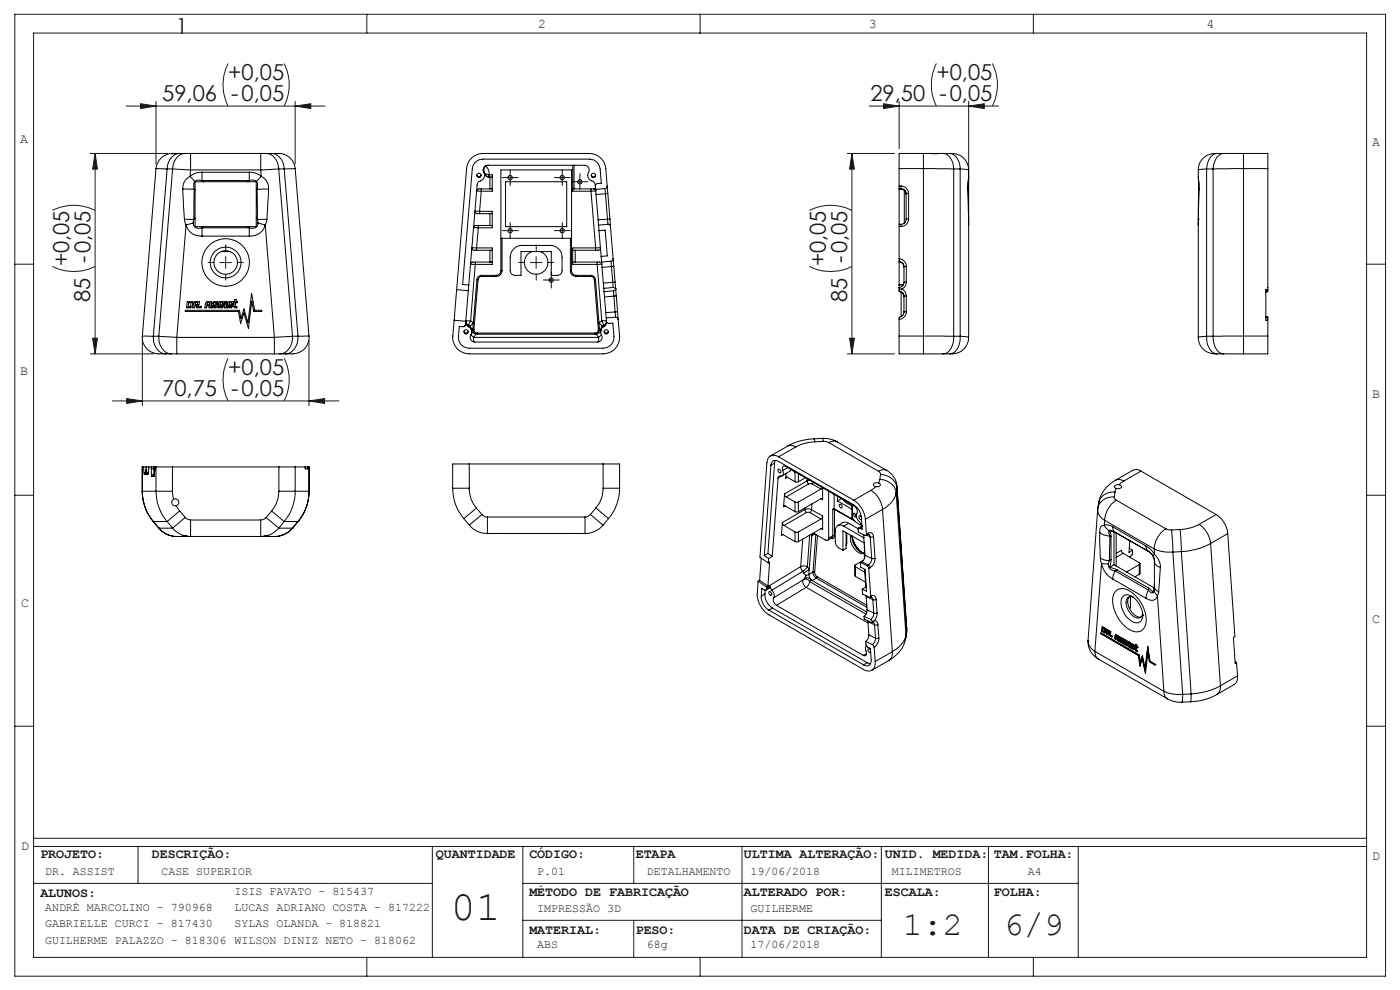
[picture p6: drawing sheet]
<svg xmlns="http://www.w3.org/2000/svg" width="297mm" height="210mm" viewBox="0 0 297 210" stroke-linecap="round" stroke-linejoin="round" font-family="sans-serif">
<g fill="none" stroke="#191924" stroke-width=".21">
<path d="M3.1 3h290.8v204.1h-290.8zM7.1 7h282.8v196.1h-282.8zM48.4 13.5a9.9 9.9 0 0 0 0 9M60.3 13.5a10.2 10.2 0 0 1 0 9M77.8 3v4M148.5 3v4M198.6 13.5a10.2 10.2 0 0 0 0 9M210.5 13.5a10.2 10.2 0 0 1 0 9M219.2 3v4M19.2 32.6h16.4M20.2 32.6l.5 3.3h-1.1zM20.2 32.6v42.5"/>
<path d="M26.7 22.5h42.3M29.8 22l3.3 .5-3.3 .5zM33.1 21.5v13.3M62.6 22.5l3.3-.5v1zM62.6 21.5v13.3M107 37.7h2.5M108.2 36.4v2.5M118 37.7h2.5M119.3 36.4v2.5M121.8 38.6h2.4M123 37.3v2.5M179.7 32.6h10.1"/>
<path d="M180.7 32.6l.6 3.3h-1.1zM180.7 32.6v42.5M184.4 22.5h27.4M187.4 22l3.3 .5-3.3 .5zM190.7 21.5v10.1M205.5 22.5l3.3-.5v1zM205.5 21.5v25.2M3.1 56h4M11.1 56.5a9.9 9.9 0 0 0 9.1 0M11.1 44.6a10.2 10.2 0 0 1 9.1 0M46.6 55.7h2.5M47.9 54.4v2.5"/>
<path d="M107 48.9h2.5M108.2 47.7v2.5M112.5 55.7h2.5M113.7 54.4v2.5M115.7 59.4h2.5M116.9 58.2v2.5M118 48.9h2.5M119.3 47.7v2.5M171.7 56.5a9.9 9.9 0 0 0 9 0M171.7 44.6a10.2 10.2 0 0 1 9 0M289.9 56h4M19.2 75.1h13.5"/>
<path d="M19.6 71.7h1.1l-.5 3.4zM30.2 72.3v13.8M48.4 76a9.9 9.9 0 0 0 0 9M60.3 76a10.2 10.2 0 0 1 0 9M65.5 72.3v13.8M179.7 75.1h10.1M180.2 71.7h1.1l-.6 3.4zM23.8 85h48.1M26.9 84.6l3.3 .4-3.3 .6zM65.5 85l3.4-.4v1zM3.1 105h4M289.9 105h4"/>
<path d="M3.1 154h4M289.9 154h4M7.1 179.6h282.8M7.1 177.8h282.8M29.3 179.6v7.8M91.7 179.6v23.5M110.9 179.6v23.5M134.4 179.6v7.8M157.4 179.6v23.5M187 179.6v23.5M209.7 179.6v23.5M228.7 179.6v23.5"/>
<path d="M7.1 187.4h84.6M110.9 187.4h117.8M110.9 195.2h76.1M134.4 195.2v7.9M77.8 203.1v4M148.5 203.1v4M219.2 203.1v4"/>
</g>
<g fill="none" stroke="#191924" stroke-width=".21" stroke-dasharray="15.2 1.3 1.3 1.3">
<path d="M107 37.7h-.5M108.2 36.4v-.4M108.2 38.9v.5M109.5 37.7h.4M118 37.7h-.4M119.3 36.4v-.4M119.3 38.9v.5M120.5 37.7h.5M121.8 38.5h-.5M123 37.3v-.5M123 39.8v.4M124.3 38.5h.4"/>
<path d="M45.4 55.7h-1.3M47.9 53.2v-1.3M47.9 58.2v1.2M50.4 55.7h1.2M107 48.9h-.5M108.2 47.7v-.5M108.2 50.2v.4M109.5 48.9h.4M111.3 55.7h-1.3M113.8 53.2v-1.3M113.8 58.2v1.2M115.7 59.4h-.4"/>
<path d="M116.3 55.7h1.2M117 58.1v-.4M118 48.9h-.4M118.2 59.4h.5M119.3 47.7v-.5M119.3 50.2v.4M120.5 48.9h.5M117 60.6v.5"/>
</g>
<g fill="#191924">
<path d="M62.6 22.5l3.3-.5v1zM29.8 22l3.3 .5-3.3 .5z"/>
<path d="M26.9 84.6l3.3 .4-3.3 .6zM65.5 85l3.4-.4v1z"/>
<path d="M187.4 22l3.3 .5-3.3 .5zM205.5 22.5l3.3-.5v1z"/>
<path d="M180.2 71.7h1.1l-.6 3.4zM180.7 32.6l.6 3.3h-1.1z"/>
<path d="M20.2 32.6l.5 3.3h-1.1zM19.6 71.7h1.1l-.5 3.4z"/>
</g>
<g fill="none" stroke="#000" stroke-width=".21">
<path d="M33.1 35.8h2.4M33.1 35.8l-2.9 35.5M35.5 35.8h1.1M35.5 35.8l-3 35.5M36.6 35.8l3.8 .2M36.6 35.8l-2.9 35.5M36.8 32.6a3.6 3.6 0 0 0-3.7 3.2M36.8 32.6h-.4h1M36.8 32.6h.6M37.4 32.6h.7M38.1 32.6a3.1 3.1 0 0 0-2.6 3.2M38.1 32.6h1.2"/>
<path d="M39.3 32.6a3.1 3.1 0 0 0-2.7 3.2M39.3 32.6h1.1M40.3 37.4l-.2 .2a2.68 2.68 0 0 0-1.3 2.5M40.3 37.4l1 1.1M40.4 32.6v3.4M40.4 36l-.1 1.4M40.4 36h14.9M40.4 32.6h14.9M41.3 38.5l-.2 .8 .1 .8M42.9 36.5l-1.3 .2-1.3 .7M42.9 36.5v1.8M42.9 38.3l-.8-.1-.8 .3"/>
<path d="M42.9 36.5h10M42.9 38.3h10M42.9 38.3l.2 .3M43.1 38.6h-1.7v1.7M43.1 38.6h9.5M52.6 38.6h1.8v1.7M52.9 36.5l1.2 .2 1.3 .7M52.9 36.5v1.8M52.9 38.3l.8-.1 .7 .3M52.9 38.3l-.3 .3M54.4 38.5l.2 .5-.1 1.1M55.3 32.6v3.4"/>
<path d="M55.3 32.6h1.1M55.3 36l.1 1.4M55.4 37.4l.7 .5a2.67 2.67 0 0 1 .9 2.2M55.4 37.4l-1 1.1M56.4 32.6a3.1 3.1 0 0 1 2.7 3.2M56.4 32.6h1.2M57.6 32.6a3.1 3.1 0 0 1 2.7 3.2M57.6 32.6a5.6 5.6 0 0 1 3.9 .9l.9 1.2 .2 1.1M59.1 35.8l-3.8 .2M59.1 35.8l3 35.5M59.1 35.8h1.2M60.3 35.8l2.9 35.5"/>
<path d="M62.6 35.8h-2.3M62.6 35.8l2.9 35.5M101.1 37.1a.47 .47 0 0 0 .5 .4 .47 .47 0 0 0 .5-.4M102.6 36.6a1.01 1.01 0 0 1 .9-1.5h20.5a1.07 1.07 0 0 1 .9 .6 1.07 1.07 0 0 1-.2 1.2 1.34 1.34 0 0 0 1.2 1.6l.3 .5 .1 .5M102.6 36.6a1.28 1.28 0 0 1-.9 1.8l-.2 .2-.3 .7-1.8 21.2M102.7 36.4l-.1 .2M102.7 36.4l.1 .3M102.8 36.8v.4M102.8 36.8a1.04 1.04 0 0 0 1.1 .8M102.8 36.7v.1M102.8 36.7a.89 .89 0 0 0 1 .9M102.8 36.7l1 .4"/>
<path d="M103.1 35.2l-.4 .7v.5M103.1 35.2a3.5 3.5 0 0 1 .7 2.4M103.6 35.1l-.5 .1M103.8 37.1v.5M103.8 37.1h.6v.5M103.9 37.6h.5M103.9 37.6v2.5M104.4 37.6v2.5M107.2 38.6h13v9.5h-13zM121.5 35.1v5M121.8 35.1v5M124.7 37.2h.1"/>
<path d="M126.3 39.5l.3-.6h1l-.3-3a2.3 2.3 0 0 0-2.3-2.1h-22.5a2.34 2.34 0 0 0-2.3 2.1l-2.1 24.5 1.3 .1M126.3 39.5l.1 .7M126.3 37.1a.45 .45 0 0 1-.4 .4 .45 .45 0 0 1-.5-.3M128.3 40l.1 1.1M128.3 40l-1.9 .2M128.8 39.5l-.3-3.7a3.5 3.5 0 0 0-3.5-3.2h-22.5a3.4 3.4 0 0 0-3.5 3.2l-2.7 32.1M128.8 39.5v.2l-.5 .3M128.8 39.5l.1 1.6M190.7 39.5v.5M190.7 35.8v3.7M190.7 40v7.6M190.7 39.5h.4"/>
<path d="M190.7 35.8h5.2M190.7 40h.4M191.1 39.5a1.63 1.63 0 0 1 1.7 1.6M191.1 40a1.08 1.08 0 0 1 1.1 1.1M191.1 39.5v.5M191.1 40v.2M195.9 35.8h6.4M195.9 32.6v3.2M195.9 32.6h-5.2v3.2M195.9 32.6h1.7M195.9 35.8v35.5M197.6 32.6h1.4"/>
<path d="M199 32.6h1.1M200.1 32.6a3 3 0 0 1 2.2 3.2M200.1 32.6h1.4M201.5 32.6a3 3 0 0 1 2.2 3.2M201.5 32.6a3.6 3.6 0 0 1 4 3.4M202.3 35.8h1.4M202.3 35.8v35.5M203.7 35.8l1.8 .2M203.7 35.8v35.5M205.5 37.4l-.1 2.7M205.5 37.4l-.2 2.7M205.5 36v1.4"/>
<path d="M254.2 37.4l.1 2.7M254.2 37.4l.2 2.7M254.2 36v1.4M256 35.8l-1.8 .2M256 35.8h1.4M256 35.8v35.5M257.4 35.8v35.5M258.2 32.6a2.59 2.59 0 0 0-2.1 2.5l-.1 .7M258.2 32.6a3.5 3.5 0 0 0-4 3.4M258.2 32.6h1.4M259.6 32.6h4.2M259.6 32.6a2.82 2.82 0 0 0-2.2 2.8v.4"/>
<path d="M263.8 35.8h-6.4M263.8 32.6v3.2M263.8 32.6h5.2v3.2M263.8 35.8h5.2M263.8 35.8v35.5M269 35.8v26.1l-.5 .1M38.8 40.1l.3 6.4M38.8 40.1h2.4M39.1 46.5l.4 1.2M39.1 46.5l2 .1M39.5 47.7a3.2 3.2 0 0 0 3.4 2.4M39.5 47.7l-2 23.9"/>
<path d="M41 47.3l-1.5 .4M41 47.3a1.22 1.22 0 0 0 1.9 1M41.1 46.6l-.1 .7M41.2 40.1l-.1 6.5M41.2 40.1l.2 .2M41.4 46.3v1.8h1.7M41.4 46.3l-.3 .3M41.4 40.3v6M42.9 48.3v1.8M42.9 50.1h10M42.9 48.3h10M43.1 48.1l-.2 .2"/>
<path d="M43.1 48.1h9.5M47 53.4h1.8M52.6 48.1l.3 .2M52.9 48.3v1.8M54.4 46.3v1.8h-1.8M54.4 46.3l.2 .3M54.4 40.3v6M54.5 40.1l.1 6.5M54.5 40.1l-.1 .2M54.6 46.6l.1 .7M54.7 47.3l1.6 .4M54.7 47.3a1.18 1.18 0 0 1-1.8 1"/>
<path d="M56.3 47.7a3.2 3.2 0 0 1-3.4 2.4M56.3 47.7l1.9 23.9M56.6 46.5l-.3 1.2M56.6 46.5l-2 .1M57 40.1h-2.5M57 40.1l-.4 6.4M100.8 55.6v.5M100.8 56.1l-1 12M101.1 52.6h-.8a.29 .29 0 0 0-.2 .3 .29 .29 0 0 0 .4 .2h3.4M101.1 52.6v.5M101.1 52.6h3.3v.5M101.2 59.3h.2"/>
<path d="M101.2 59.3l-.8 9.2M101.4 59.3l-.9 10.5M101.5 47.8v.5M101.5 48.3l-.4 4.3M101.7 44.8h-.3a.38 .38 0 0 0-.6 .2l.3 .3h2.8M101.7 44.8v.5M101.7 44.8h2.7v.5M102.1 40.1v.5M102.1 40.6l-.4 4.2M102.2 58.4a.96 .96 0 0 0-1 .9M102.2 58.4v.3M102.2 58.7a.8 .8 0 0 0-.8 .6"/>
<path d="M102.2 58.4h3M102.2 58.7h3M103.9 55.6h-3.7l-.4 .4 1 .1M103.9 47.8l-3.1 .1a.23 .23 0 0 0-.3 .1 .23 .23 0 0 0 .1 .3h.9M103.9 40.1h-2.3a.35 .35 0 0 0-.4 .4l.9 .1M103.9 40.1h.5M103.9 45.3h.5M103.9 47.8h.5M103.9 53.1h.5M103.9 55.6h.5M103.9 45.3v2.5M103.9 53.1v2.5"/>
<path d="M104.4 55.6v.5h-3.6M104.4 47.8v.5h-2.9M104.4 40.1v.5h-2.3M104.4 45.3v2.5M104.4 53.1v2.5M105.2 58.4v.3M106.3 57.4a1.02 1.02 0 0 1-1.1 1M106.3 57.4h.2M106.3 50.5h.2M106.3 57.4v-21.4h14.9v21.4M106.5 57.4a1.26 1.26 0 0 1-1.3 1.3M106.5 50.5v6.9"/>
<path d="M106.5 50.5h14.5M109 52.8l.5-.4 .9-.3h6.3a2.53 2.53 0 0 1 2.5 2.5v2.8a.96 .96 0 0 1-.9 1h-1.4v-5h-6.4v5h-1.2a1.02 1.02 0 0 1-1.1-1l.1-3.2 .3-.9zM112.8 53.4a2.49 2.49 0 0 0-1 3.8 2.49 2.49 0 0 0 3.9 0 2.49 2.49 0 0 0-1-3.8M121 57.4a1.21 1.21 0 0 0 1.2 1.3M121 57.4h.2M121 50.5h.2M121 50.5v6.9M121.2 57.4a.96 .96 0 0 0 1 1M121.5 40.1h.3M121.5 55.6h.5M121.5 53.1h.5M121.5 40.1v.5h3.9"/>
<path d="M121.5 55.6v.5h5.2M121.5 53.1v2.5M121.8 40.1h4.6M122 55.6h5.2l.5 .4-1 .1M122 53.1v2.5M122.2 58.4v.3M122.2 58.4h3.1M122.2 58.7h3.1M125.3 58.4a.97 .97 0 0 1 1 .9M125.3 58.4v.3M125.3 58.7a.8 .8 0 0 1 .8 .6M125.4 40.1v.5"/>
<path d="M125.4 40.6l1 12M125.9 40.1l.4 .1 .1 .3-1 .1M126.1 59.3h.2M126.1 59.3l.8 10.5M126.3 59.3l.9 10.5M126.4 40.2v1.1M126.4 52.6h1a.49 .49 0 0 1-.5 .5h-4.9M126.4 52.6v.5M126.4 52.6h-4.9v.5M126.4 41.3l.5 5.3M126.7 55.6v.5M126.7 56.1l1 12"/>
<path d="M126.9 46.6l.1 1.2M127 47.8l.1 1.1M127.1 48.9l1.3-.1 .4 5.5-1.3 .1M127.1 48.9l.4 5.5M127.5 54.4l.1 1.2M127.6 55.6l.1 1.1M127.7 56.7l.3 3.3M128.4 41.1l-2 .2M128.4 41.1l.5 5.4M128.9 46.5l.1 1.1M128.9 46.5l-2 .1M128.9 41.1h-.5"/>
<path d="M128.9 41.1l.5 5.4M129 47.6l.3 .1 .2 .3M129 47.6l-2 .2M129.4 46.5h-.5M129.4 46.5l.1 1.5M129.5 48l.6 6.9M129.6 55.4l.1 1.1M129.6 55.4l-2 .2M129.7 56.5l-2 .2M129.7 56.5l.3 3.4M130 59.9l.1 1.1M130 59.9l-2 .1"/>
<path d="M130.1 54.9l-.1 .3-.4 .2M130.1 54.9l.1 1.6M130.2 56.5h-.5M130.2 56.5l.3 3.4M130.5 59.9h-.5M130.5 59.9l.1 1.4M190.7 54.9a1.63 1.63 0 0 1 1.6 1.6M190.7 55.4v5.9M190.7 55.4a1.15 1.15 0 0 1 1.1 1.1M190.7 54.9v.5M190.7 55.6a1.09 1.09 0 0 1 1.1 1.1M190.7 47.6v.4"/>
<path d="M190.7 48h.4M190.7 47.6h.4M190.7 48v6.9M190.7 40.2h.4M191.1 40.2a1.08 1.08 0 0 1 1.1 1.1M191.1 47.6v.4M191.8 59.9a1.07 1.07 0 0 1-1.1 1.1M191.8 56.5v3.4M191.8 40.4v6.9M191.9 47.2l-.8 .4M192.2 46.5l-.3 .7M192.2 41.1v5.4"/>
<path d="M192.3 59.9a1.57 1.57 0 0 1-1 1.4M192.3 59.9h-.5M192.3 56.5h-.5M192.3 56.5v3.4M192.8 46.5a1.63 1.63 0 0 1-1.7 1.5M192.8 46.5h-.6M192.8 41.1h-.6M192.8 41.1v5.4M205.3 40.1l.2 6.4M205.3 40.1h.1M205.4 40.1l.1 6.4M205.5 46.5v25.1"/>
<path d="M205.5 46.5h.1M205.5 46.5v1.2M254.2 46.5v1.2M254.2 46.5h.1M254.2 47.7v23.9M254.3 40.1l-.1 6.4M254.3 40.1h.1M254.4 40.1l-.2 6.4M30.2 71.3h2.3M30.2 71.3a3.7 3.7 0 0 0 4.4 3.8h.6M32.5 71.3a3.3 3.3 0 0 0 2.7 3.8M32.5 71.3h1.2"/>
<path d="M33.7 71.3l3.8 .3M33.7 71.3a3.3 3.3 0 0 0 2.7 3.8M35.2 75.1h1.2M36.4 75.1h1.1M37.5 71.6v3.5M37.5 71.6h20.7M37.5 75.1h20.7M39.3 65.9l11.5-.1 .3 1.8 .7-2.1 .8 3 .8-6.2 .6 3.5h1.5l.1 .2-1.8 .1-.4-2.2-.7 5.8-.9-3.3-.8 2.2-.4-2.5h-11.3zM39.7 64h1.2l-.1 1-.3 .3h-1zM40 64.2h.5l-.2 .9h-.4zM41.1 64.3l.3-.3h.9l-.1 .5-.3 .4 .3 .2-.1 .2h-.3l-.1-.4h-.2v-.2l.4-.2v-.3h-.4l-.2 1.1h-.4zM42.4 65h.3v.3h-.4z"/>
<path d="M43.6 64.3l.3-.3h.9l-.1 1.3h-.4l.1-.4h-.5l-.1 .4h-.3zM44 64.3l.5-.1-.1 .5h-.5zM45.3 64h.9v.4h-.4l.1-.2-.6 .1v.4h.8v.3l-.3 .3h-.9v-.2h.7l.2-.2h-.9l.1-.6zM46.7 64h.9v.4h-.4l.1-.2-.6 .1v.4h.9l-.4 .6h-1l.1-.2 .9-.1-.9-.1 .1-.6zM47.8 64.4h.3l-.1 .9h-.4zM47.8 64h.4l-.1 .2h-.3zM48.3 64.3l.3-.3h.9v.4h-.4l.1-.2h-.4l-.2 .5h.9l-.1 .3-.3 .3h-.9v-.2l.9-.1-.9-.1zM49.8 63.6h.3v.4h.3v.2h-.4l-.1 .8 .4 .1-.1 .2h-.4l-.2-.3zM58.2 75.1h1.2M58.2 71.6v3.5M59.4 75.1h1.1M62.1 71.3l-3.9 .3"/>
<path d="M62.1 71.3a3.3 3.3 0 0 1-2.7 3.8M62.1 71.3h1.1M63.2 71.3a3.3 3.3 0 0 1-2.7 3.8M65.5 71.3a3.7 3.7 0 0 1-4.4 3.8h-.6M65.5 71.3h-2.3M96.3 67.9l2.5 .2M96.9 61.4l2.4 .3M98.4 70.3a.46 .46 0 0 0 .5 .3 .46 .46 0 0 0 .4-.3M98.8 68.1v.5M98.8 68.6l-.1 .4-.2 .2M98.8 68.6v.4l-.3 .2M98.8 68.6l.6 .7"/>
<path d="M98.8 68.6h.1M99.3 61.7l-.5 6.4M99.4 69v.3M99.4 69.3a1.36 1.36 0 0 1 .3 2.1 .98 .98 0 0 0 1 1.2h26.2a1.02 1.02 0 0 0 .7-1.6M99.4 69l.3 .2M99.4 60.5l-.1 1.2M99.7 69.2l.4 .7M99.8 68.1h-.2a.58 .58 0 0 0-.8 0l.2 .5 .4 .4M99.8 68.1l.6 .4M99.8 68.1l-.4 .9M99.9 71l.6 .6M100 70.5l.9 .3"/>
<path d="M100.1 70.1h.1M100.1 69.9v.2M100.1 70.1v.3M100.3 69.8l-.2 .1M100.3 69.8a.94 .94 0 0 0 .6 1M100.3 69.8h.2M100.4 68.5l-.7 .7M100.4 68.5l-.1 1.3M100.5 71.6v.9M100.5 71.6h26.5M100.5 69.8a.78 .78 0 0 0 .8 .9M100.9 70.8l-.4 .8"/>
<path d="M100.9 70.8l.4 .1M101.3 70.7v.2M101.3 70.9h24.9M101.3 70.7h24.9M126.2 70.7v.2M126.5 70.8l.5 .8M126.5 70.8l-.3 .1M126.6 70.8h.1M126.6 70.8h-.1M126.9 69.8h.3M126.9 69.8a.73 .73 0 0 1-.7 .9M127 71.6v.9"/>
<path d="M127.2 69.8l-.1 .4-.5 .6M127.2 69.8l.2 .1M127.4 70.1h.1M127.4 69.9v.2M127.4 70.5l-.9 .3M127.4 70.1v.3M127.6 71l-.6 .6M127.7 68.1h.1a.58 .58 0 0 1 .9 0l-.3 .6-.3 .3M127.7 68.1l-.6 .4 .7 .7M127.7 68.1l.4 .9M127.8 69.2l-.4 .7M128 60l.1 1.2"/>
<path d="M128.1 69.3a1.24 1.24 0 0 0-.5 1.7M128.1 69v.3M128.1 61.2v.7M128.1 69l-.3 .2M128.1 61.9l.1 1.1M128.2 70.3a.46 .46 0 0 0 .4 .3 .46 .46 0 0 0 .4-.3M128.2 63l.3 3.3M128.5 66.3l.1 1.1M128.6 67.4l.1 .7M128.7 68.1l.4 .5 .9-.1 .2 2.9a2.3 2.3 0 0 1-2.2 2.5h-28.4a2.3 2.3 0 0 1-2.3-2.5l.1-2.2h1.1M128.7 68.1l-.2 .9-.4 .3M130.1 61l.5 .3"/>
<path d="M130.1 61l-2 .2M130.1 61.7l.1 1.1M130.1 61.7l-2 .2M130.2 62.8l-2 .2M130.2 62.8l.3 3.4M130.5 66.2l.1 1.1M130.5 66.2l-2 .1M130.6 67.3h.3l.2 .4M130.6 61.3l-.5 .4M130.6 61.3h.1M130.6 61.3l.1 1.5M130.6 67.3l-2 .1"/>
<path d="M130.7 62.8h-.5M130.7 62.8l.3 3.3M131 66.1l-.5 .1M131 66.1l.1 1.6M131.1 67.7l.3 3.6a3.5 3.5 0 0 1-3.4 3.8h-28.4a3.5 3.5 0 0 1-3.5-3.8l.2-3.4M190.7 71.3v3.8h5.2M190.7 61.3h.6M190.7 61.7a1.15 1.15 0 0 1 1.1 1.1M190.7 61.3v.4M190.7 61.7v.2a1.09 1.09 0 0 1 1.1 1.1M190.7 71.3h5.2M190.7 67.7v3.6"/>
<path d="M190.7 60.5h.9M190.7 60.4h1M191.2 62v5.2M191.3 61.3a1.58 1.58 0 0 1 1 1.5M191.8 66.2a1.23 1.23 0 0 1-1.1 1.1v.4M191.8 62.8v3.4M192.3 66.1a1.61 1.61 0 0 1-1.6 1.6M192.3 66.1l-.5 .1M192.3 62.8h-.5M192.3 62.8v3.3M195.9 71.3v3.8M195.9 71.3h6.4"/>
<path d="M195.9 75.1h4.2M200.1 75.1h1.4M202.3 71.3a3.3 3.3 0 0 1-2 3.7l-.2 .1M202.3 71.3h1.4M203.7 71.3a3.3 3.3 0 0 1-2 3.7l-.2 .1M203.7 71.3l1.8 .3M205.5 71.6a3.5 3.5 0 0 1-4 3.5M254.2 71.6a3.5 3.5 0 0 0 4 3.5M256 71.3a3.3 3.3 0 0 0 2 3.7l.2 .1M256 71.3l-1.8 .3M256 71.3h1.4M257.4 71.3a3.8 3.8 0 0 0 1.7 3.7l.5 .1"/>
<path d="M258.2 75.1h1.4M259.6 75.1h4.2M263.8 71.3h-6.4M263.8 71.3v3.8M263.8 71.3h5.2M268.5 67.2l.5 .1zM268.5 67.3l.5 .1M268.5 61.7h.5M269 71.3v3.8h-5.2M269 61h.1M269 67.3v4M269 61.4h-.5v6.5h.5"/>
<path d="M30.5 99.1l.1 1.5M30.5 99.1h.5M30.5 99.1h-.3v5.1M31 99.5l-.1 .9M31 99.7l-.1 .9M31 99.7l.1 .9M31 99.1v.6M31 99.1h.5M31.5 99.1v1.3M31.5 99.1l-.1 1.5M31.5 99.1h.6M32.1 99.4l.1 1.7"/>
<path d="M32.1 99.4h.5M32.1 99.1h.5M32.1 99.1v.3M32.6 99.4l.1 1.2M32.6 99.1h.5M32.6 99.1v.3M32.6 99.4h.2M32.8 99.4l-.1 1.7M32.8 99.1h.1M32.8 99.4h.1M32.8 99.1v.3M33.1 99.1h3.5"/>
<path d="M33.1 99.1v5.1M36.6 99.1v5.1M36.6 99.1h22.6M59.2 99.1h3.4M59.2 99.1v5.1M62.6 99.1h3v5.1M62.6 99.1v5.1M64.7 99.1v.4h.6v-.4M65.5 99.1v5.1a9.9 9.9 0 0 1-2.3 6.4M99.6 98.4h-3.6v5.2M99.6 98.4v5.2M99.6 98.4h28.4"/>
<path d="M128 98.4h3.4v5.2M128 98.4v5.2M163.5 98.7a.97 .97 0 0 1 .6-1 .97 .97 0 0 1 1.1 .2l15.9 9.2a3.5 3.5 0 0 1 1.6 2.6l.2 2.6-.5-.3M163.5 98.7l-1.4 19.2M164.3 98.2l-1.4 19.2M164.3 98.2l-.8 .5M164.5 97.7l-.2 .5M165.1 99.5a.44 .44 0 0 1 .5 .3 .44 .44 0 0 1-.1 .5l-.5-.4zM165.2 96.9a1.49 1.49 0 0 0-1.7-.2 1.49 1.49 0 0 0-.8 1.4l-1.5 20.1 1.8 1.2M165.2 96.9l15.9 9.2M166.1 99.8a.68 .68 0 0 1 .3-1l14.8 8.5a1.51 1.51 0 0 1 .5 2l.1 .7 .9 1.2 .1 .4M166.1 99.8a.69 .69 0 0 1 .1 .8 .69 .69 0 0 1-.6 .4h-.4l-.1 .4"/>
<path d="M167.1 94.6a1.59 1.59 0 0 1 1.7 .2M167.1 94.6l-3.7 2.1M167.1 99.2l-1 .6M167.6 99.9l-1.7 1M167.9 99.6l-.3 .3M168.2 99.8l.4 .3M168.8 94.8l-3.6 2.1M172.7 93.1a12.5 12.5 0 0 0-5.6 1.5M172.7 93.1l.2 .6M172.9 93.7a9.2 9.2 0 0 0-4.1 1.1M174.5 93a6.1 6.1 0 0 1 3.1 .7M174.5 93l.2 .6"/>
<path d="M174.5 93l-1.8 .1M174.7 93.6l1.2 .3M174.7 93.6l-1.8 .1M175.9 93.9l10.5 6.1M177.6 93.7l-.7-.2-1 .4M177.6 93.7l10.5 6.1M186.4 100l.4 .4v.2M188.1 99.8a4.3 4.3 0 0 1 2.2 3.3M188.1 99.8l-.7-.2-1 .4M242 99.9a1.82 1.82 0 0 0-1.7-.1l-3.7 2.1M242 99.9l-3.6 2.2M242 99.9l16 9.2"/>
<path d="M30.2 104.2a10 10 0 0 0 2.3 6.4M30.2 104.2h2.9M30.2 104.2a9.9 9.9 0 0 0 2.3 6.4M30.6 100.6h.3M30.9 100.4v.2M31 100.1l-.3 .2-.1 .3M31.1 100.6h.3M31.4 100.4v.2M31.5 100.1l-.4 .5M32.2 101.1h.5M32.5 110.6h.1M32.5 110.6l1.2 1.4"/>
<path d="M32.5 110.6h3M32.7 100.6h-.2l-.3 .5M32.7 100.6h.1M33.1 104.2a10.2 10.2 0 0 0 2.4 6.4M33.1 104.2h3.5M33.7 112a4.9 4.9 0 0 0 3.8 1.8M33.7 112h.1M33.7 112h2.9M35.5 110.6l1.1 1.4M36.6 104.2l.2 1.7M36.8 105.9a.74 .74 0 0 0-.3 .9 .74 .74 0 0 0 .9 .5M36.8 105.9a.74 .74 0 0 1 1.1 .4 .74 .74 0 0 1-.5 1"/>
<path d="M37.4 107.3l.7 1.1M37.5 113.8h2M38.1 108.4l-2.6 2.2M38.1 108.4l1.2 1.4M38.8 113.6l1.5 .2M38.8 113.6l.3 .2M38.8 113.6l.3 .1M39.1 113.8h.4M39.2 113.7l1.1 .1M39.3 109.8l.4 .3 .7 .2M39.3 109.8l-2.7 2.2M39.5 113.8h.8"/>
<path d="M39.5 113.8h.3M39.6 113.8h-.5M40.3 113.8h15.1M40.4 110.3v3.4a4.5 4.5 0 0 1-3.8-1.7M40.4 110.3h14.9M55.3 110.3v3.4a4.5 4.5 0 0 0 3.8-1.7M55.4 113.8h.9M56 113.8h.2M56.1 113.8h.5M56.2 113.8h.4M56.2 113.8h2M56.4 109.8l-.3 .3-.8 .2"/>
<path d="M56.4 109.8l2.7 2.2M56.5 113.7l-1 .1M57 113.6l-1.6 .2M57 113.6l-.4 .2M57 113.6l-.6 .1M57.6 108.4l2.7 2.2M57.6 108.4l-1.2 1.4M59.1 112h3M59.2 104.2h3.4M59.2 104.2a6.6 6.6 0 0 1-1.6 4.2M60.3 110.6l-1.2 1.4M60.3 110.6h2.9"/>
<path d="M62.1 112a4.9 4.9 0 0 1-3.9 1.8M62.1 112a5.1 5.1 0 0 1-3.9 1.8M62.1 112h.1M62.6 104.2a9.9 9.9 0 0 1-2.3 6.4M62.6 104.2h3M63.2 110.6h.1M63.2 110.6l-1.1 1.4M65.6 104.2a9.8 9.8 0 0 1-2.4 6.4M96 103.6a10 10 0 0 0 2.4 6.4M96 103.6h3.6M98.4 110l1.2 1.4M99.6 111.4a4.9 4.9 0 0 0 3.8 1.8"/>
<path d="M99.6 103.6a6.1 6.1 0 0 0 1.5 4.2M101.1 107.8l-2.7 2.2M101.1 107.8l1.1 1.3M102.2 109.1l.7 .5 .5 .1M102.2 109.1l-2.6 2.3M103.4 109.7v3.5M103.4 109.7h20.7M103.4 113.2h20.7M105.2 113.2h.2M106.1 113.2h.1M121.3 113.2h.2M122.1 113.2h.1"/>
<path d="M124.1 109.7v3.5M125.2 109.1l-.6 .5-.5 .1M125.2 109.1l2.7 2.3M126.4 107.8l2.7 2.2M126.4 107.8l-1.2 1.3M127.9 111.4a4.9 4.9 0 0 1-3.8 1.8M128 103.6a6.4 6.4 0 0 1-1.6 4.2M128 103.6h3.4M129.1 110l-1.2 1.4M131.4 103.6a10 10 0 0 1-2.3 6.4M161.5 118.4l-.4 4.7M162.1 117.9l1 .6"/>
<path d="M162.9 117.4l.9 .6M162.9 117.4l-.8 .5M163 119.4l.3-.2-.4 5.1M163.1 118.5l-.1 .9M163.8 118l-.7 .5M165.1 101.4l-1.3 16.6M165.7 101l-.6 .4M166 110.8v.3l.3 .4M166 110.8l-.2 2.8M166.1 113.4l-.3 .2M166.1 113.4h-.2l-.1 .2M166.1 113.4l2.6 1.5"/>
<path d="M166.2 107.5l.2-.2 2.3 1.2M166.3 111.5l2.4 1.3M166.4 104.8l.1 .3 .3 .3M166.4 104.8l-.2 2.7M166.5 107.3l-.3 .2M166.7 101.4l.3-.2 1.7 1M166.8 100.4l-.1 1M166.8 105.4l1.9 1.1M167 101.2l-.3 .2M168.6 100.1h.1M168.6 100v.1M168.7 100.1l.2 .2"/>
<path d="M168.7 102.2h.7M168.7 106.5h.7M168.7 108.5h.7M168.7 112.8h.7M168.7 114.9h.7M168.7 100.1v2.1M168.7 106.5v2M168.7 112.8v2.1M169.4 100.5v1.7M169.4 106.5v2M169.4 112.8v2.1M170.3 114.4l-.4 5.8"/>
<path d="M170.7 108.1l.4 .6M170.7 108.1l1-.2 .5 .2M170.7 108.1l-4.7 2.7M170.8 107.7l-.1 .4M170.9 101.3l-1.5 .9M171.1 108.7h.7M171.1 108.7l-4.8 2.8M171.2 102l.4 .6M171.2 102l-4.8 2.8M171.2 101.6v.4M171.6 102.6h.7M171.6 102.6l-4.8 2.8"/>
<path d="M171.8 101.8l-.6 .2M171.8 113.5l-.5 6.8M171.8 108.7l2.4 1.4M172.2 108.1l-.4 .6M172.2 108.1l2.3 1.4M172.2 113.7a.42 .42 0 0 1 .3-.5 .42 .42 0 0 1 .4 .1l2.2 1.2a.42 .42 0 0 0 .5 .1 .42 .42 0 0 0 .2-.4M172.2 113.7l-.5 7.1M172.3 102.6l1.9 1.1M172.3 106.9l-.1 1.2M172.5 102.3l-.2 .3M172.9 113.3l-.7 .4M173.1 113.4l-.6 7.9"/>
<path d="M173.4 113.6l-.6 7.8M174.2 105.8h.2l.1 .2M174.2 112.1h.2l.1 .2M174.2 110.1l-4.8 2.7M174.2 103.7l-4.8 2.8M174.2 105.8l-4.8 2.7M174.2 112.1l-4.8 2.8M174.2 112.1l.3 .2M174.2 105.8l.3 .2M174.4 103.4l-.2 .3M174.5 109.5l-.3 .6M174.5 103.4v2.6"/>
<path d="M174.5 109.5v2.8M175.8 104.2v10M176.7 108h.3M176.7 113.6h.3M176.7 113.6l-.1 .4-1 .6M176.7 108v5.6M176.7 113.6l-.9 .6M177 107.9l4.1 2.4M177 104.8v3.1M177 107.9l-.3 .1M177 113.6a.52 .52 0 0 1-.1 .6 .52 .52 0 0 1-.6 0M177 108v5.6"/>
<path d="M177 108l4.3 2.5M177.7 105.3v.9M177.7 106.2l3.1 1.8M178.1 107a.44 .44 0 0 1 .5 .2 .44 .44 0 0 1-.1 .6 .56 .56 0 0 1-.4-.8zM178.5 105.8l-.8 .4M178.7 105.9l.6 .6 1.5 .8M179 111.6a1.1 1.1 0 0 0-1.3-.1 1.1 1.1 0 0 0-.5 1.1v2.4a1.6 1.6 0 0 0 .7 1.2l.9 .5M179 111.6l4.2 2.5M179.5 113v3.3l-.7 .4M179.6 115.3l-.1 .4M179.6 113.1v2.2M179.6 115.3l-.1 .1"/>
<path d="M180.1 111l-.5-.2h-.6l-1.3 .7M180.1 111l1.9 1.1M180.1 111l-1.1 .6M180.5 113.6a3.4 3.4 0 0 0 2.4 3.9l.5-.1M180.8 113.7l.8 2.1 1.1 1.3M180.8 107.1v2.7M180.8 113.7a3.4 3.4 0 0 0 2.6 3.6M180.8 113.7a5.4 5.4 0 0 0 2 3.4M180.8 109.8a3.7 3.7 0 0 0 1.9 1.6M181.1 106.1a5.4 5.4 0 0 1 2.5 4.1M181.2 108.8l.1 .1a.46 .46 0 0 1 .1 .8l-.3-.6zM182.4 112l-.4 .1 .1 .8 1.5 .7 .2-.1v-.2"/>
<path d="M182.5 119.3l.1 1 .9 .5 .3 4.6-.9-.4M182.5 119.3l1.4 .7M182.7 109.7a.31 .31 0 0 0-.4-.2 .31 .31 0 0 0 0 .5l.3 .2h.2M182.8 119.2l1.4 .6M182.8 119.2l-.3 .1M182.9 111.6l-.8 .4M182.9 111.7l-.5 .3M183.1 118.9l-1.7 1-.1 .2 .2 .1M183.2 113.4l.3 4.4M183.2 114.1h.1M183.3 114l-.1 .1M183.3 115.2l-4.5-2.6v4.1"/>
<path d="M183.4 115.7v2.8M183.5 117.8a1.61 1.61 0 0 1-.7 1.4M183.5 117.8l1.4 .7M183.6 110.2l.2 3.1M183.8 113.5l.8 .4M184 113.4a.41 .41 0 0 1 .5 0 .41 .41 0 0 1 .1 .5M184 113.4l-.3 .2M184.1 113.1a.77 .77 0 0 1 .8 0 .77 .77 0 0 1 .4 .7M184.1 113.1l-.1 .3M184.1 113.1l-.3 .2M184.2 119.8l.4 .6M184.2 119.8l-.3 .2"/>
<path d="M184.6 113.9l.3 4.6M184.7 104a5.3 5.3 0 0 1 2.5 4M184.7 104l-3.6 2.1M184.9 118.5a1.61 1.61 0 0 1-.7 1.3M185.3 113.8l-.7 .1M185.3 113.8l.3 4.6M185.6 118.4a2.48 2.48 0 0 1-1 2M185.6 118.4l-.7 .1M185.8 103.2l-1.1 .8M186.4 102.4a.66 .66 0 0 0-1.1 .5l.5 .3M186.4 102.4l.3 .3v.3l-.3 .2h-.6M186.7 101.7l-.3 .7"/>
<path d="M186.7 101.7a3.5 3.5 0 0 1 3.4 2.8M186.8 100.6a3.4 3.4 0 0 1 3.5 2.9M186.8 100.6l-.1 1.1M187.2 108l-3.6 2.2M187.2 108l2.1 30.2M190.1 104.5a5.3 5.3 0 0 1-2.9 3.5M190.1 104.5l2.1 30.2M190.3 103.1v.4M190.3 103.1l2.1 30.2M190.3 103.5l-.2 1M190.3 103.5l2 30.2M232.9 108a2.67 2.67 0 0 0 1.5 2.4"/>
<path d="M232.9 108l-2.1 27.8M232.9 107.8v.2M233.1 106.7l-.2 1.1M233.3 112.9l.1 5.5M233.3 112.9a3.1 3.1 0 0 0 2.1 .8M233.4 118.4l.3 1.1M233.4 118.4l1.1 .4 .8 .1M233.7 119.5a4.8 4.8 0 0 0 2.4 3.3M233.7 119.5l1.4 .1M233.7 119.5l-1.4 18.7M234.2 111.5l.7-.2 1.2 .5M234.2 111.5l1.1 1"/>
<path d="M234.2 111.5h-.1a1.1 1.1 0 0 0-.8 1.4M234.4 110.4l10.5 6M234.4 110.4l-.2 1.1M235.1 119.6a1.36 1.36 0 0 0 1.5 1.5M235.3 112.5l.6 .1 .7 .3M235.3 112.5l-.1 .6 .2 .6M235.3 118.9l-.2 .7M235.4 113.7l-.1 5.2M235.4 113.7l.3 .1M235.7 118.7l-.3 1.7M235.7 113.8v4.9M235.7 118.7l-.4 .2"/>
<path d="M236.1 111.8a1.2 1.2 0 0 0 .5 1.1M236.1 111.8l7 4M236.3 119.8l-.9 .6M236.3 119.8l8.5 4.9M236.3 112.8v7M236.4 105.4l.1 .5 .3 .2M236.4 105.4a3.2 3.2 0 0 0-3.5 2.4M236.5 104.4a3 3 0 0 0-3.4 2.3M236.5 104.4l-.1 1M236.6 112.9l.4 .2-1.6-.5 .3 1.2M236.6 112.9l7.1 4.1M236.6 101.9a6.9 6.9 0 0 0-3.5 4.8"/>
<path d="M236.6 101.9a1.65 1.65 0 0 1 1.8 .2M236.8 103.6l-.3 .8M236.8 113v7M236.8 106.1a5.3 5.3 0 0 0-2.4 4.3M236.8 106.1l10.5 6.1M237.4 102.8a.44 .44 0 0 1 .5 .5 .44 .44 0 0 1-.6 .4l-.5-.1M237.4 102.8l-.7 .1-.3 .2 .1 .3 .3 .2M238.3 117.4l3.4 2a.19 .19 0 0 1 .2 .2 .19 .19 0 0 1-.2 .2M238.3 117.4l-.3-.3-.1-.4-1.1 .7M238.3 117.4l-1.5 .8M238.4 102.1l-1 .7M239.6 116.3l.7 .4"/>
<path d="M239.7 114.7l-.2 2.5 .8-.5M240.3 116.7l-.1 1-.5 .5M241.7 119.8l-2.7 1.5M241.7 119.8v2M241.9 119.5v2.1l-.2 .2M243.1 115.8l.9 .7 .9 1.1M243.1 115.8a1.2 1.2 0 0 0 .6 1.2M243.7 117l.8 .9M243.7 117a2.44 2.44 0 0 1 1.2 2.2M243.7 117h.1M244.5 117.9l.4 1.3M244.9 116.4a7.7 7.7 0 0 0 3.9 .7"/>
<path d="M244.9 116.4v1.2M244.9 119.2a1.52 1.52 0 0 0 1.3 1.2M244.9 119.2v5.3M244.9 117.6l.8 1.1 .4 .8 .1 .9M244.9 117.6l-.4 .3M247.3 112.2a5.3 5.3 0 0 0-2.4 4.2M247.3 112.2l1.2 .2M248.5 112.4l.3 4.7M248.8 117.1l2.1 30.2M250.3 112.3l.3 4.7M250.3 112.3l-1.8 .1M250.6 117l2.1 30.2"/>
<path d="M250.6 117l-1.8 .1M254.4 111.3a9.1 9.1 0 0 1-4.1 1M254.4 111.3a5.3 5.3 0 0 1 2.4 4M256.8 115.3a14.2 14.2 0 0 1-6.2 1.7M256.8 115.3l2.1 30.2M258 109.1a5.4 5.4 0 0 1 2.5 4.1M258 109.1l-3.6 2.2M260.5 113.2l-3.7 2.1M260.5 113.2l1.5 21.8-.3 .2 .3 5.5 .3-.2M160.8 123.3l-.1 2.6a5.2 5.2 0 0 0 2.4 4.5l20.1 11.6a1.5 1.5 0 0 0 1.7 .2 1.5 1.5 0 0 0 .8-1.6v-.3M160.8 123.3l1.8 1.2M161.1 123.1l1.8 1.2"/>
<path d="M161.1 123.1l-.3 .2M161.5 126.5a3.4 3.4 0 0 0 1.6 2.9M162.3 126a3.6 3.6 0 0 0 1.6 3M162.3 126l-.8 .5M162.3 125.2v.8M162.6 124.6v.3M162.6 124.9v.3h-.4l-.6-.4-.1 1.7M162.6 124.5v.1M162.9 124.3l-.3 .2M163.1 125.5a.42 .42 0 0 1 .5 .3 .42 .42 0 0 1-.1 .5l-.3-.3zM163.1 129.4l20.1 11.6M163.4 124.4l-.1 .3-.8 .5"/>
<path d="M163.4 124.4l.4 .8M163.4 124.4l-.8 .5M163.8 125.2l.3 .5a1.07 1.07 0 0 1 0 1.1M163.9 129l20.1 11.6M163.9 129l-.8 .4M164.1 126.8l-.1 .3a1.32 1.32 0 0 0 .7 1.3M164.7 128.4l18.4 10.6M169.9 120.2l-7.3 4.4M169.9 120.2a1.5 1.5 0 0 1 1.4 .1M169.9 120.2v.4l.4 .6M170.3 121.2l-6.5 4M170.3 121.2l.2 .3"/>
<path d="M170.5 121.5l.5 .6M170.5 122.9l-6.4 3.9M170.5 122.9a1.13 1.13 0 0 0 .5 1.7M170.5 122.9a.91 .91 0 0 1 1.2 .5M170.7 122.7l-.2 .2M170.7 122.7a1.18 1.18 0 0 1 1.3 .2M171 122.1l-.3 .6M171 124.6l-6.3 3.8M171 124.6l13.2 7.5M171.3 120.3l.4 .5M171.3 120.3l-1 .9M171.6 121.9l-.6 .2"/>
<path d="M171.6 121.9l.1 .5 .3 .5M171.7 120.8l-1.2 .7M171.7 120.8l-.1 1.1M171.7 123.4a1.6 1.6 0 0 1-.7 1.2M171.7 123.4l12 6.9M172 122.9l-.3 .5M172 122.9l.3 .2M172.3 123.1l11.6 6.7M172.5 121.3l.3 .1M172.5 121.3a1.74 1.74 0 0 0 .7 1.4M172.5 121.3l-.9 .6M172.8 121.4l.2 .5 .4 .4"/>
<path d="M173.2 122.7l-.9 .4M173.2 122.7l10.7 6.1M173.4 122.3l-.2 .4M173.4 122.3l10.5 6.1M181.3 120v2.1l.2 .2M181.5 122.3l2.1 1.2M181.5 120.2v2.1M181.5 120.2l1.9 1.2M182.9 125l.1 1 1.5 .7 .2-.3M183.3 130.7v.6l1.5 .7 .3-.1M183.3 130.7l1.4 .7M183.4 120.7l.3 3.8"/>
<path d="M183.7 136.1l.2 1 .7 .4 .2 2.4a1.02 1.02 0 0 1-.4 1.2 1.02 1.02 0 0 1-1.2-.1M183.7 136.1l1.4 .6M183.7 124.5l.1 .1M183.7 124.5l-.8 .5M183.7 126.4l.1 .1M183.8 126.5l1.4 .7M183.8 126.5l.1 2.9M183.8 137a2.06 2.06 0 0 0 0 1.7l-.2 .4-.5-.1M183.8 138.6l-.7 .4M183.9 120l.4 .6M183.9 129.4a1.55 1.55 0 0 1-.6 1.3M183.9 129.4l1.4 .6"/>
<path d="M184.1 131.9l1.4 .6M184.1 131.7v.2M184.1 131.9l.2 2.8M184.3 120.6l.4 5.8M184.3 134.7a1.7 1.7 0 0 1-.6 1.4M184.3 134.7l1.4 .7M184.6 126.7a.42 .42 0 0 1 .5 0 .42 .42 0 0 1 .1 .5M184.6 120.4l-.3 .2M184.7 137.9a.32 .32 0 0 0-.5-.3 .32 .32 0 0 0 0 .6l.3 .2h.2M184.7 126.4a.75 .75 0 0 1 .8 0 .75 .75 0 0 1 .4 .8M184.7 131.4l.4 .5M184.9 132h.2a.44 .44 0 0 1 .4 .5"/>
<path d="M185.1 136.7l.4 .6M185.2 127.2l.1 2.8M185.3 130a1.55 1.55 0 0 1-.6 1.4M185.5 137.3l.2 3M185.5 131.6a.74 .74 0 0 1 .7 .9M185.5 131.6l-.4 .3M185.5 132.5l.2 2.9M185.7 135.4a1.7 1.7 0 0 1-.6 1.3M185.9 127.2h-.7M185.9 127.2l.2 2.8M186.1 130a2.3 2.3 0 0 1-.6 1.6M186.1 130h-.8"/>
<path d="M186.2 132.5h-.7M186.2 132.5l.2 2.9M186.4 135.4a2.51 2.51 0 0 1-.9 1.9M186.4 135.4h-.7M189.3 138.2a1.88 1.88 0 0 1-.7 1.9M189.3 138.2l-3.6 2.1M192.2 135.2a6.8 6.8 0 0 1-3.6 4.9M192.2 134.7a5.3 5.3 0 0 1-2.9 3.5M192.2 134.7v.5M192.3 133.7v.5M192.3 134.2l-.1 1M192.3 133.7l-.1 1"/>
<path d="M192.4 133.3l-.1 .9M192.4 133.3l-.1 .4M230.8 135.8a4.2 4.2 0 0 0 2.2 4M230.8 135.8a2.61 2.61 0 0 0 1.5 2.4M232.3 138.2l.1 .9 .6 .7M232.3 138.2l14.6 8.4M233 139.8l14.7 8.4M233.6 134.3l.1 .1M233.6 134.5l-.1-.2 8.2 4.6 .2 1.6M233.6 134.5l7.9 4.6M233.7 134.4l7.9 4.6M233.7 134.4l-.1 .1"/>
<path d="M233.8 133.8l.6 .4M233.8 133.8l-.1 .1M233.8 132.9l.9 .5-.1 .7-.2 .2-.7-.4zM233.9 133l-.1 .8M234.1 133.2l.4 .2M234.1 133.2l.3 .2M234.1 133.2l-.1 .7 .4 .1M234.4 133.4v.6M234.5 133.4l-.1 .6M234.5 133.4h-.1M234.8 133.7l-.1 .7M234.8 134.4l.2 .1"/>
<path d="M234.8 134.4h-.1M234.8 133.7v.7M234.8 133.7h.1M235 133.6l.7 .4-.1 .4-.2 .1 .1 .4-.2-.1M235 133.6l-.2 .1M235.1 133.8l-.2 .8-.2-.2M235.1 133.8l.3 .2M235.1 134.3l.1 .1M235.1 133.8l.4 .1M235.2 134.3l.1 .1M235.2 134.2v.1M235.2 134.3h-.1"/>
<path d="M235.2 134.4l.1 .4M235.3 134.4l.1 .4M235.3 134.4h-.1M235.4 120.4l1.6 .5M235.4 134.8l.1 .1M235.4 134.8h-.1M235.4 134v.2M235.5 133.9l-.1 .3h-.3v.1M235.5 133.9l-.1 .1M235.7 134.8l.2 .1v.2l-.2-.1zM235.7 135l.2 .1M235.7 135h.1"/>
<path d="M235.8 134.8l-.1 .2M236.1 122.8l7 4.1M236.6 121.1l-.4 .9-.1 .8M236.6 134.8l-.1 .7M236.6 121.1l7.1 4.1M236.6 135.5l.1 .1M236.6 135.5h-.1M236.6 134.7v.8M236.6 134.7v.1M236.7 125.3a2.48 2.48 0 0 1 3.4 .4 7.2 7.2 0 0 1 2.9 7 2.1 2.1 0 0 1-3.4 .9 7.5 7.5 0 0 1-3.4-7.3zM236.8 134.6l.7 .4-.2 1-.2-.2M236.8 135.3l.3 .2"/>
<path d="M236.8 135.3l-.1 .3-.2-.1M236.8 134.6l-.2 .2M236.8 135.3l.4 .2M236.8 134.6l-.2 .1M236.9 134.9l.3 .1M237 120.9l6.7 3.8M237 120.9l-.4 .2M237.1 135.5v.3M237.2 135.8l.1 .1M237.2 135.8h-.1M237.2 135v.4M237.2 135.5v.3"/>
<path d="M237.2 135.5h-.1M237.3 135l-.5-.1v.2l.4 .3M237.3 135l-.1 .4M237.3 135h-.1M237.5 135.7l.6 .4M237.6 135.3l-.1 .4M237.6 136l.6 .4M237.6 135.9v.1M237.6 136l-.1 .1M237.6 135.7l.6 .3M237.6 135.7h-.1M237.6 135.3v.4"/>
<path d="M237.6 135.3h.1M237.8 135.2l.6 .4v.3l-.2-.2M237.8 135.2l-.2 .1M237.9 135.4l.3 .2M238.1 136.1v.1M238.2 135.6v.1M238.2 136l-.1 .2-.6-.3v.2M238.2 136l-.1 .1M238.2 135.7l.2 .1M238.2 135.7h.1M238.3 135.6l-.5-.1v.2l.6 .4-.3 .3-.6-.3M238.3 135.6l-.1 .1"/>
<path d="M238.3 135.6h-.1M238.4 136.6l.1-.2 .5 .4 .1-.1M238.5 136.3l.6 .4M238.5 136.6l.7 .4M238.5 136.6h-.1M238.5 135.9v.4M238.5 136.5v.1M238.6 136.3l.5 .4M238.6 136.3h-.1M238.6 135.8v.5M238.6 135.8l-.1 .1M238.8 135.7l.6 .4v.3l-.3-.1"/>
<path d="M238.8 135.7l-.3 .2M238.8 135.7l-.2 .1M238.9 136l.2 .2M239.1 136.7h.1M239.1 136.2v.1M239.2 136.1l-.3-.1-.1 .3 .6 .3-.3 .4-.7-.4M239.2 136.3l.2 .1M239.2 136.1v.2M239.2 136.3h-.1M239.2 136.1l-.1 .1M239.5 137.2h-.1M239.5 137.2l.2 .1"/>
<path d="M239.5 136.6l.2 .1v.6l-.3-.1M239.5 136.6l-.1 .6M239.6 136.2l.2 .1v.2l-.3-.1zM239.6 136.6l-.1 .6M239.6 126.6a2.9 2.9 0 0 0 .9 3.6 1.67 1.67 0 0 0 1.6 .7M239.6 136.3l.2 .1M239.6 136.3l-.1 .1M239.6 136.2v.1M239.8 137.4v-.2l.6 .3 .1-.1M239.8 126.5v2.4l-.2 .1M239.9 137.1l.6 .3M239.9 136.7v.4"/>
<path d="M239.9 137.3v.1M239.9 137.4l.6 .4M239.9 137.4h-.1M239.9 137l.6 .4M239.9 137v.1M240 136.6l-.1 .4M240 136.6l-.1 .1M240.1 126.5a1.39 1.39 0 0 0-1.6-.2 1.39 1.39 0 0 0-.7 1.4 4.6 4.6 0 0 0 3.2 4.4 1.36 1.36 0 0 0 1.4-1.6M240.1 136.5l.7 .4-.1 .3-.2-.1M240.1 136.5l-.2 .2M240.1 136.5l-.1 .1M240.1 126.5a5.6 5.6 0 0 1 2.3 4"/>
<path d="M240.2 136.8l.3 .1M240.4 126.7a1.09 1.09 0 0 0-1.3 .1 1.09 1.09 0 0 0-.2 1.3 3.2 3.2 0 0 0 2.7 3l.5-.2 .3-.8M240.5 137.4v.1M240.5 136.9v.2M240.5 137.4h.1M240.6 137l.1 .2M240.6 137l-.1 .1M240.6 136.9l-.5-.1v.2l.6 .4-.2 .4-.7-.4M240.6 136.9v.1M240.6 136.9h-.1M240.8 137.7l.2 .4M240.9 137.7l.2 .3"/>
<path d="M240.9 137.7h-.1M241 136.7l-.1 1M241.1 138l.2 .2M241.1 138l-.1 .1M241.1 137.3l.3 .1v-.1l-.2-.2v-.3l-.3-.1-.1 1M241.1 137.3v.6l.2 .2v.1l-.3-.1M241.1 137.3l.3 .1M241.5 139.1l.3 2.2 .5-1.5M241.6 139l.3 2.1M241.6 139l-.1 .1M241.7 121.8l-.9 .6M242.3 139.8l.7 2.8"/>
<path d="M242.4 139.2l-.5 1.3M242.4 130.5h.1M243.5 138.4l-.5 4.5-.7-3.1M243.5 138.4l.3 2M243.5 137.3l-.6 4.5M243.5 138.4l.4 1.9M243.7 125.2l-.5 1.1-.1 .6M243.7 124.7v.5M244.9 125.2l.1 .5 .5 .7M244.9 125.2a.54 .54 0 0 1-.5 .6 .54 .54 0 0 1-.6-.4l-.1-.2M244.9 124.5a1.38 1.38 0 0 0 .9 1M244.9 124.5v.7"/>
<path d="M244.9 124l-.3 1.7-.9-1M245.5 126.4a1.28 1.28 0 0 1-2.1 .7l-.3-.2M245.5 126.4l1.4 20.2M245.8 125.5l-.3 .9M246.2 120.4l-.4 5.1M184 140.6l.6 .2M184 140.6l-.8 .4M188.6 140.1l-3.7 2.1M241.9 140.5l.5-1.4 .5 2.7M243.8 140.4l1.2 .6M243.9 140.3l1.1 .7M243.9 140.3l-.1 .1"/>
<path d="M245 141v-.2l-1-.5-.5-3.2-.6 4.7M245 141h.1M246.9 146.6a7.6 7.6 0 0 0 4 .7M246.9 146.6l.3 1.1 .5 .5M247.7 148.2a5.6 5.6 0 0 0 3.1 .7M250.9 147.3l-.1 1.6M252.6 148.9h-1.8M252.7 147.2l-.1 1.7M252.7 147.2l-1.8 .1M258.2 147.3a11.9 11.9 0 0 1-5.6 1.6M258.9 145.5a14.2 14.2 0 0 1-6.2 1.7M258.9 145.5a1.89 1.89 0 0 1-.7 1.8"/>
<path d="M262 140.4l.3 .1M262.3 140.5l.2 2.9M262.5 143.4a1.8 1.8 0 0 1-.7 1.8l-3.6 2.1M262.5 143.4l-3.6 2.1"/>
<circle cx="101.6" cy="37.2" r=".46"/>
<circle cx="108.2" cy="37.7" r=".46"/>
<circle cx="119.3" cy="37.7" r=".45"/>
<circle cx="123" cy="38.5" r=".45"/>
<circle cx="125.9" cy="37.2" r=".46"/>
<circle cx="47.9" cy="55.7" r="5"/>
<circle cx="47.9" cy="55.7" r="2.5"/>
<circle cx="47.9" cy="55.7" r="3.3"/>
<circle cx="108.2" cy="49" r=".46"/>
<circle cx="116.9" cy="59.4" r=".45"/>
<circle cx="119.3" cy="48.9" r=".45"/>
<circle cx="98.9" cy="70.4" r=".45"/>
<circle cx="128.6" cy="70.4" r=".45"/>
</g>
<text font-size="8.8" fill="#191924" x="95.6" y="195.1">01</text>
<g font-size="7.1" fill="#191924">
<text x="191.6" y="198.4">1:2</text>
<text x="212.9" y="198.4">6/9</text>
</g>
<g font-size="4.7" fill="#191924">
<text x="37.3" y="7.2">1</text>
<text x="48.4" y="17">+0,05</text>
<text x="198.7" y="17">+0,05</text>
<text x="34.4" y="21.4">59,06 -0,05</text>
<text x="184.7" y="21.4">29,50 -0,05</text>
<text x="14.6" y="56.5" transform="rotate(-90 14.6 56.5)">+0,05</text>
<text x="175.2" y="56.5" transform="rotate(-90 175.2 56.5)">+0,05</text>
<text x="19.1" y="64" transform="rotate(-90 19.1 64)">85 -0,05</text>
<text x="179.7" y="64" transform="rotate(-90 179.7 64)">85 -0,05</text>
<text x="34.4" y="84">70,75 -0,05</text>
<text x="48.4" y="79.5">+0,05</text>
</g>
<g font-size="2.8" fill="#191924">
<text x="114.2" y="5.9">2</text>
<text x="184.3" y="5.9">3</text>
<text x="255.9" y="5.9">4</text>
<text x="4.3" y="30.4">A</text>
<text x="291.1" y="30.9">A</text>
<text x="4.3" y="79.6">B</text>
<text x="291.1" y="84.3">B</text>
<text x="4.5" y="128.8">C</text>
<text x="291.1" y="132.1">C</text>
<text x="4.5" y="180.2">D</text>
<text x="8.6" y="181.9">PROJETO:</text>
<text x="32.2" y="181.9">DESCRIÇÃO:</text>
<text x="92.5" y="181.9">QUANTIDADE</text>
<text x="112.3" y="181.9">CÓDIGO:</text>
<text x="134.9" y="181.9">ETAPA</text>
<text x="157.8" y="181.9">ULTIMA ALTERAÇÃO:</text>
<text x="187.7" y="181.9">UNID. MEDIDA:</text>
<text x="210.8" y="181.9">TAM.FOLHA:</text>
<text x="291.1" y="182.4">D</text>
<text x="8.6" y="190.4">ALUNOS:</text>
<text x="112.3" y="190">MÉTODO DE FABRICAÇÃO</text>
<text x="157.8" y="190">ALTERADO POR:</text>
<text x="187.7" y="190">ESCALA:</text>
<text x="210.8" y="190">FOLHA:</text>
<text x="112.3" y="198">MATERIAL:</text>
<text x="134.9" y="198">PESO:</text>
<text x="157.8" y="198">DATA DE CRIAÇÃO:</text>
</g>
<g font-size="2.5" fill="#191924">
<text x="9.6" y="185.7">DR. ASSIST</text>
<text x="34.2" y="185.7">CASE SUPERIOR</text>
<text x="114" y="185.7">P.01</text>
<text x="137.2" y="185.7">DETALHAMENTO</text>
<text x="159.2" y="185.7">19/06/2018</text>
<text x="189.2" y="185.7">MILIMETROS</text>
<text x="218" y="185.7">A4</text>
<text x="49.8" y="189.8">ISIS FAVATO – 815437</text>
<text x="9.6" y="193.3">ANDRÉ MARCOLINO – 790968</text>
<text x="9.6" y="196.7">GABRIELLE CURCI – 817430</text>
<text x="49.8" y="193.3">LUCAS ADRIANO COSTA – 817222</text>
<text x="49.8" y="196.7">SYLAS OLANDA – 818821</text>
<text x="114" y="193.5">IMPRESSÃO 3D</text>
<text x="159.2" y="193.5">GUILHERME</text>
<text x="9.6" y="200.2">GUILHERME PALAZZO – 818306 WILSON DINIZ NETO – 818062</text>
<text x="114" y="201">ABS</text>
<text x="137.2" y="201">68g</text>
<text x="159.2" y="201">17/06/2018</text>
</g>
</svg>
